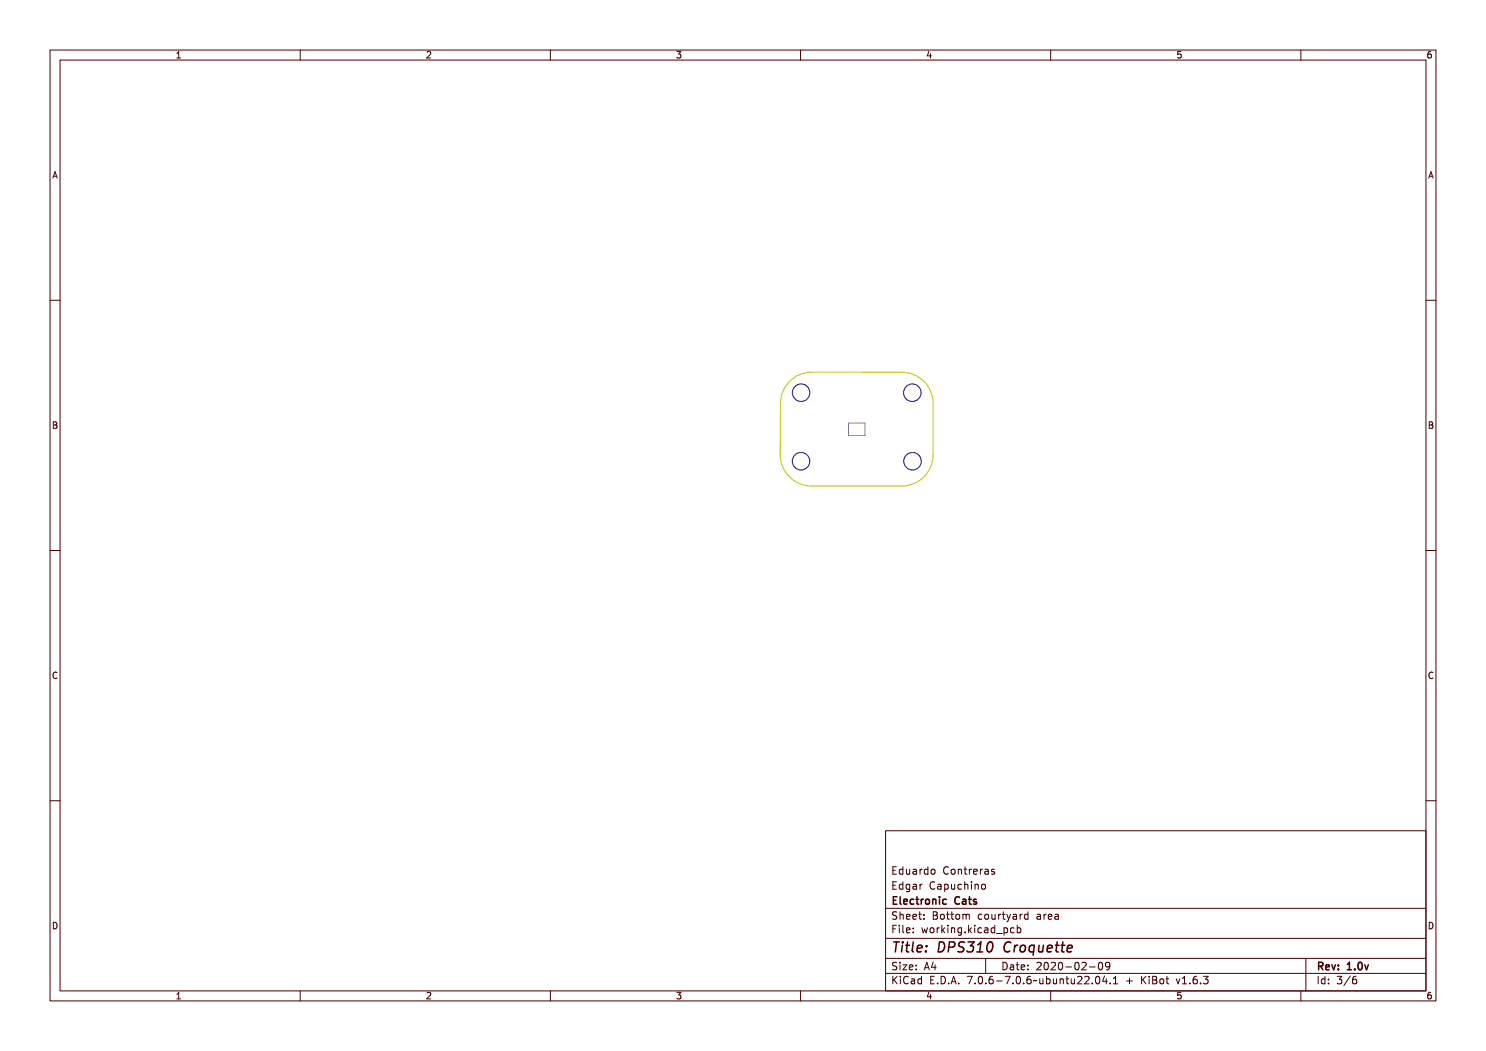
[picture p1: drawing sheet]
<svg xmlns="http://www.w3.org/2000/svg" width="297mm" height="210mm" viewBox="0 0 297 210" stroke-linecap="round" stroke-linejoin="round" font-family="sans-serif">
<path d="M169.6 84.5h3.3v2.5h-3.3z" fill="none" stroke="#848484" stroke-width=".2"/>
<path d="M157.8 76.2a6.2 6.2 0 0 1 4.4-1.8h18.1a6.3 6.3 0 0 1 6.2 6.2v10.3a6.3 6.3 0 0 1-6.3 6.2h-18a6.2 6.2 0 0 1-6.3-6.2l.1-10.3a6.2 6.2 0 0 1 1.8-4.4z" fill="none" stroke="#c2c200" stroke-width=".2"/>
<g fill="none" stroke="#000084" stroke-width=".2">
<circle cx="160.1" cy="78.5" r="1.75"/>
<circle cx="182.3" cy="78.5" r="1.75"/>
<circle cx="160.1" cy="92.2" r="1.75"/>
<circle cx="182.4" cy="92.2" r="1.75"/>
</g>
<g fill="none" stroke="#480000" stroke-width=".2">
<path d="M10 10h277v190h-277zM12 12h273v186h-273zM60 10v2M110 10v2M160 10v2M210 10v2M260 10v2M10 60h2M285 60h2M10 110h2M285 110h2M10 160h2"/>
<path d="M285 160h2M177 166h108v32h-108zM178.2 173.3h.9v.2h-.7v.4h.6v.2h-.6v.5h.7v.1h-.9zM178.2 176.3h.9v.2h-.7v.4h.6v.2h-.6v.5h.7v.1h-.9zM179.4 173.8l.3-.2 .3 .2v-.6h.2v1.5h-.2v-.1a.42 .42 0 0 1-.5 .1 .42 .42 0 0 1-.2-.5zM179.4 176.8l.3-.2 .3 .2v-.6h.2v1.5h-.2v-.1a.42 .42 0 0 1-.5 .1 .42 .42 0 0 1-.2-.5zM179.6 173.9l.1-.1a.4 .4 0 0 1 .3 .4 .4 .4 0 0 1-.3 .4l-.2-.2zM179.6 176.9l.1-.1a.4 .4 0 0 1 .3 .4 .4 .4 0 0 1-.3 .4l-.2-.2zM180.6 173.7h.2v.8l.2 .1 .2-.2v-.7h.2v1h-.2v-.1a.35 .35 0 0 1-.4 .2 .35 .35 0 0 1-.2-.5zM180.6 176.8l.3-.2 .3 .2v-.1h.2v1a.53 .53 0 0 1-.8 .4v-.2a.36 .36 0 0 0 .5 .1 .36 .36 0 0 0 .1-.4l-.1 .1a.53 .53 0 0 1-.6-.3 .53 .53 0 0 1 .1-.6zM180.8 176.9l.1-.1a.39 .39 0 0 1 .3 .4 .39 .39 0 0 1-.3 .4l-.2-.2zM181.8 173.7l.3-.1a.43 .43 0 0 1 .5 .5v.6h-.1v-.1a.38 .38 0 0 1-.5 .2 .38 .38 0 0 1-.2-.5 .38 .38 0 0 1 .4-.2h.3a.35 .35 0 0 0-.3-.4 .35 .35 0 0 0-.4 .2z"/>
<path d="M181.8 176.7l.3-.1a.43 .43 0 0 1 .5 .5v.6h-.1v-.1a.38 .38 0 0 1-.5 .2 .38 .38 0 0 1-.2-.5 .38 .38 0 0 1 .4-.2h.3a.35 .35 0 0 0-.3-.4 .35 .35 0 0 0-.4 .2zM182 174.3l.5-.1a.31 .31 0 0 1-.2 .4 .31 .31 0 0 1-.4-.1zM182 177.3l.5-.1a.31 .31 0 0 1-.2 .4 .31 .31 0 0 1-.4-.1zM183.2 173.7h.1v.2l.1-.1a.29 .29 0 0 1 .3-.2 .29 .29 0 0 1 .2 .3 .37 .37 0 0 0-.4-.1 .37 .37 0 0 0-.2 .4v.5h-.1zM183.2 176.7h.1v.2l.1-.1a.29 .29 0 0 1 .3-.2 .29 .29 0 0 1 .2 .3 .37 .37 0 0 0-.4-.1 .37 .37 0 0 0-.2 .4v.5h-.1zM184.2 173.8l.4-.2 .3 .2v-.6h.1v1.5h-.1v-.1a.42 .42 0 0 1-.6 .1 .42 .42 0 0 1-.2-.5zM184.4 173.9l.1-.1a.4 .4 0 0 1 .4 .4 .4 .4 0 0 1-.4 .4l-.2-.2zM185.5 176.5a.4 .4 0 0 1 .4-.3 .4 .4 0 0 1 .4 .3 .56 .56 0 0 0-.8 .4 .56 .56 0 0 0 .5 .7l.3-.1a.43 .43 0 0 1-.5 .3 .43 .43 0 0 1-.4-.4v-.6zM185.6 173.9l.1-.1a.39 .39 0 0 1 .4 .4 .39 .39 0 0 1-.4 .4l-.1-.2zM186.6 176.7l.3-.1a.43 .43 0 0 1 .6 .5v.6h-.2v-.1a.38 .38 0 0 1-.5 .2 .38 .38 0 0 1-.2-.5 .38 .38 0 0 1 .4-.2h.3a.35 .35 0 0 0-.3-.4 .35 .35 0 0 0-.4 .2zM186.8 177.3l.5-.1a.31 .31 0 0 1-.2 .4 .31 .31 0 0 1-.4-.1zM187.8 176.7h.2v.1a.53 .53 0 0 1 .8 .3 .53 .53 0 0 1-.6 .7l-.2-.2v.6h-.2z"/>
<path d="M187.9 173.5a.4 .4 0 0 1 .4-.3 .4 .4 0 0 1 .4 .3 .56 .56 0 0 0-.8 .4 .56 .56 0 0 0 .5 .7l.3-.1a.43 .43 0 0 1-.5 .3 .43 .43 0 0 1-.4-.4v-.6zM188.1 176.9v-.1a.4 .4 0 0 1 .4 .4 .4 .4 0 0 1-.4 .4l-.1-.2zM189 176.7h.2v.8l.2 .1 .3-.2v-.7h.2v1h-.2v-.1a.35 .35 0 0 1-.5 .2 .35 .35 0 0 1-.2-.5zM189.2 173.9l.1-.1a.39 .39 0 0 1 .4 .4 .39 .39 0 0 1-.4 .4l-.1-.2zM190.2 173.7h.2v.1a.35 .35 0 0 1 .4-.1 .35 .35 0 0 1 .3 .4v.6h-.2l-.1-.8h-.3l-.1 .8h-.2zM190.4 176.8a.39 .39 0 0 1 .4-.2 .39 .39 0 0 1 .3 .3 .4 .4 0 0 0-.6 0 .4 .4 0 0 0 0 .6 .4 .4 0 0 0 .6 0 .45 .45 0 0 1-.6 .3 .45 .45 0 0 1-.3-.6zM191.4 176.2h.2v.6a.35 .35 0 0 1 .4-.1 .35 .35 0 0 1 .3 .4v.6h-.2l-.1-.8h-.3l-.1 .8h-.2zM191.7 173.3h.1v.4h.4v.1h-.4v.7l.4 .1v.1h-.4l-.1-.1v-.8h-.3v-.1h.3zM192.7 176.7h.4v.9h.4v.1h-.9v-.1h.4v-.8h-.3zM192.8 173.7h.2v.2v-.1a.29 .29 0 0 1 .3-.2 .29 .29 0 0 1 .3 .3 .37 .37 0 0 0-.4-.1 .37 .37 0 0 0-.2 .4v.5h-.2zM193 176.2h.1v.3h-.1zM193.8 176.7h.2v.1a.35 .35 0 0 1 .5-.1 .35 .35 0 0 1 .2 .4v.6h-.2l-.1-.8h-.3l-.1 .8h-.2z"/>
<path d="M193.9 173.8l.2-.1a.49 .49 0 0 1 .5 0 .49 .49 0 0 1 .1 .5h-.8a.42 .42 0 0 0 .3 .4 .42 .42 0 0 0 .5-.1 .47 .47 0 0 1-.4 .3 .47 .47 0 0 1-.5-.3zM194.1 173.9l.3-.1 .1 .3h-.5zM195.2 173.7h.2v.2v-.1a.29 .29 0 0 1 .3-.2 .29 .29 0 0 1 .3 .3 .37 .37 0 0 0-.4-.1 .37 .37 0 0 0-.2 .4v.5h-.2zM195.2 176.9l.1-.1a.39 .39 0 0 1 .4 .4 .39 .39 0 0 1-.4 .4l-.1-.2zM196.3 173.7l.2-.1a.43 .43 0 0 1 .6 .5v.6h-.2v-.1a.38 .38 0 0 1-.5 .2 .38 .38 0 0 1-.2-.5 .38 .38 0 0 1 .5-.2h.2a.35 .35 0 0 0-.3-.4 .35 .35 0 0 0-.3 .2zM196.4 174.3l.5-.1a.31 .31 0 0 1-.1 .4 .31 .31 0 0 1-.4-.1zM196.5 176.7l.3 .1 .2 .2-.1 .5-.4 .2M197.6 173.7l.4-.1 .2 .1-.1 .1a.25 .25 0 0 0-.3 0 .25 .25 0 0 0-.1 .2 .38 .38 0 0 1 .5 .3 .38 .38 0 0 1-.4 .5l-.3-.1v-.2a.31 .31 0 0 0 .3 .1 .31 .31 0 0 0 .2-.3 .42 .42 0 0 1-.4-.1 .42 .42 0 0 1 0-.5zM60 198v2M110 198v2M160 198v2M177 181.5h108"/>
<path d="M177 187.5h108M177 191.5h108M177 194.5h108M178.1 195.2h.2v.6l.6-.6h.3l-.6 .6 .6 .8h-.2l-.5-.7-.2 .2v.5h-.2zM178.2 185h.9v.2h-.7v.4h.6v.2h-.6v.7h-.2zM178.3 182.4l.5-.1h.2v.2a.31 .31 0 0 0-.5-.1 .31 .31 0 0 0 0 .5 .5 .5 0 0 1 .6 .6 .5 .5 0 0 1-.8 .2l-.1-.2a.34 .34 0 0 0 .4 .1 .34 .34 0 0 0 .1-.5 .47 .47 0 0 1-.5-.2 .47 .47 0 0 1 .1-.5zM178.3 192.5l.5-.1h.2v.2a.31 .31 0 0 0-.5-.1 .31 .31 0 0 0 0 .5 .5 .5 0 0 1 .6 .6 .5 .5 0 0 1-.8 .2l-.1-.2a.34 .34 0 0 0 .4 .1 .34 .34 0 0 0 .1-.5 .47 .47 0 0 1-.5-.2 .47 .47 0 0 1 .1-.5zM179.4 182.2h.2v.6a.35 .35 0 0 1 .4-.1 .35 .35 0 0 1 .2 .4v.6h-.2v-.8h-.4v.8h-.2zM179.5 185.4h.4v.9h.4v.2h-.9v-.2h.3v-.8h-.2zM179.5 192.8h.4v.9h.4v.1h-.9v-.1h.3v-.8h-.2zM179.5 195.6h.4v.9h.4v.1h-.9v-.1h.3v-.8h-.2zM179.7 184.9h.2v.3h-.2z"/>
<path d="M179.7 192.3h.2v.3h-.2zM179.7 195.1h.2v.3h-.2zM180.6 184.9h.4v1.3l.4 .1v.2l-.5-.2v-1.2h-.3zM180.6 192.8h.8l-.6 .9h.6v.1h-.8l.6-.9h-.6zM180.7 182.8l.1-.1a.49 .49 0 0 1 .5 0 .49 .49 0 0 1 .2 .5h-.8a.42 .42 0 0 0 .3 .4 .42 .42 0 0 0 .4-.1 .47 .47 0 0 1-.4 .3 .47 .47 0 0 1-.4-.3zM180.7 195.4a.4 .4 0 0 1 .4-.3 .4 .4 0 0 1 .4 .3 .56 .56 0 0 0-.8 .4 .56 .56 0 0 0 .5 .7l.3-.1a.43 .43 0 0 1-.5 .3 .43 .43 0 0 1-.4-.4v-.6zM180.8 182.9l.4-.1 .1 .3h-.6zM181.8 195.6l.3-.1a.43 .43 0 0 1 .5 .5v.6h-.1v-.1a.38 .38 0 0 1-.5 .2 .38 .38 0 0 1-.2-.5 .38 .38 0 0 1 .4-.2h.3a.35 .35 0 0 0-.3-.4 .35 .35 0 0 0-.4 .2zM181.9 182.8l.1-.1a.49 .49 0 0 1 .5 0 .49 .49 0 0 1 .2 .5h-.8a.42 .42 0 0 0 .3 .4 .42 .42 0 0 0 .5-.1 .47 .47 0 0 1-.5 .3 .47 .47 0 0 1-.4-.3zM181.9 185.5l.1-.1a.49 .49 0 0 1 .5 0 .49 .49 0 0 1 .2 .5h-.8a.42 .42 0 0 0 .3 .4 .42 .42 0 0 0 .5-.1 .47 .47 0 0 1-.5 .3 .47 .47 0 0 1-.4-.3zM181.9 192.9l.1-.1a.49 .49 0 0 1 .5 0 .49 .49 0 0 1 .2 .5h-.8a.42 .42 0 0 0 .3 .4 .42 .42 0 0 0 .5-.1 .47 .47 0 0 1-.5 .3 .47 .47 0 0 1-.4-.3zM182 196.2l.5-.1a.31 .31 0 0 1-.2 .4 .31 .31 0 0 1-.4-.1z"/>
<path d="M182 182.9l.4-.1 .1 .3h-.6zM182 185.6l.4-.1 .1 .3h-.6zM182 193l.4-.1 .1 .3h-.6zM183 195.7l.4-.2 .2 .2v-.6h.2v1.5h-.2v-.1a.42 .42 0 0 1-.5 .1 .42 .42 0 0 1-.2-.5zM183.2 195.8l.1-.1a.4 .4 0 0 1 .3 .4 .4 .4 0 0 1-.3 .4l-.2-.2zM183.2 182.3h.2v.4h.4v.1h-.4v.7l.4 .1v.1h-.4l-.1-.1-.1-.8h-.3v-.1h.3zM183.3 185.4h.2v.3h-.2zM183.3 186.2h.2v.3h-.2zM183.3 192.8h.2v.3h-.2zM183.3 193.6h.2v.2h-.2zM184.5 182.7h.2v.3h-.2zM184.5 183.5h.2v.2h-.2z"/>
<path d="M185.2 185.4h.2l.2 .8 .1-.5h.2l.2 .5 .1-.8h.2l-.2 1.1h-.2l-.2-.7-.2 .7h-.1zM185.4 195.2h.9v.2h-.7v.4h.6v.2h-.6v.5h.7v.1h-.9zM185.7 192.4h.2l.5 1.4h-.2l-.1-.3h-.5l-.1 .3h-.2zM185.8 192.6l.2 .7h-.4zM186.6 182.3h.4a.35 .35 0 0 1 .5 .2 .35 .35 0 0 1-.3 .5 .41 .41 0 0 1 .3 .5 .41 .41 0 0 1-.5 .2h-.4zM186.8 183.1h.2a.27 .27 0 0 1 .3 .2 .27 .27 0 0 1-.3 .3h-.2zM186.8 182.5h.2a.23 .23 0 0 1 .3 .2 .23 .23 0 0 1-.3 .2h-.2zM186.8 185.6l.1-.1a.39 .39 0 0 1 .4 .4 .39 .39 0 0 1-.4 .4l-.1-.2zM186.9 196.4h.2v.2h-.2zM187.1 192.4h.2v.9h.2v.2h-.2v.3h-.2v-.3h-.6zM187.1 192.6v.7h-.4zM187.8 195.2a.76 .76 0 0 1 .9 .7 .76 .76 0 0 1-.9 .7z"/>
<path d="M188 195.4a.57 .57 0 0 1 .5 .5 .57 .57 0 0 1-.5 .6zM188 185.4h.2v.2v-.1a.29 .29 0 0 1 .3-.2 .29 .29 0 0 1 .3 .3 .37 .37 0 0 0-.5-.1 .37 .37 0 0 0-.1 .4v.6h-.2zM188 182.9l.1-.1a.39 .39 0 0 1 .4 .4 .39 .39 0 0 1-.4 .4l-.1-.2zM189.1 184.9h.1v.9l.5-.4h.2l-.4 .4 .5 .7h-.2l-.4-.6-.2 .1v.5h-.1zM189.2 182.3h.2v.4h.4v.1h-.4v.7l.4 .1v.1h-.4l-.1-.1-.1-.8h-.2v-.1h.2zM189.3 196.4h.3v.2h-.3zM190.3 185.4h.4v.9h.4v.2h-.9v-.2h.4v-.8h-.3zM190.5 182.3h.1v.4h.4v.1h-.4v.7l.4 .1v.1h-.4l-.1-.1v-.8h-.3v-.1h.3zM190.5 195.2h.3l.4 1.4h-.2l-.1-.3h-.5l-.1 .3h-.2zM190.6 184.9h.1v.3h-.1zM190.6 195.4l.2 .7h-.4zM191.4 185.4h.2v.1a.35 .35 0 0 1 .4-.1 .35 .35 0 0 1 .3 .4v.7h-.2l-.1-.9h-.3l-.1 .9h-.2z"/>
<path d="M191.6 182.9l.1-.1a.39 .39 0 0 1 .4 .4 .39 .39 0 0 1-.4 .4l-.1-.2zM191.7 196.4h.3v.2h-.3zM192.5 182.7l.6 .1 .3-.1 .1 1h-.1l-.1-.9-.2 .1v.8h-.1l-.2-.9-.1 .9h-.2zM192.7 185.5l.3-.2 .3 .2v-.1h.2v1a.53 .53 0 0 1-.8 .4v-.2a.36 .36 0 0 0 .4 .1 .36 .36 0 0 0 .2-.4l-.1 .1a.53 .53 0 0 1-.7-.3 .53 .53 0 0 1 .2-.6zM192.8 185.6l.1-.1a.39 .39 0 0 1 .4 .4 .39 .39 0 0 1-.4 .4l-.1-.2zM193.8 195.2h.9l-.5 1.4h-.2l.5-1.2h-.7zM194.1 186.2h.3v.3h-.3zM195.1 184.9h.2v.9l.4-.4h.3l-.5 .4 .5 .7h-.2l-.4-.6-.1 .1v.5h-.2zM195.2 182.8a.39 .39 0 0 1 .4-.2 .39 .39 0 0 1 .3 .3 .4 .4 0 0 0-.6 0 .4 .4 0 0 0 0 .6 .4 .4 0 0 0 .6 0 .45 .45 0 0 1-.6 .3 .45 .45 0 0 1-.3-.6zM195.3 196.4h.3v.2h-.3zM196.3 185.4h.5v.9h.3v.2h-.9v-.2h.4v-.8h-.3zM196.3 195.4a.57 .57 0 0 1 .7 0 .57 .57 0 0 1 .1 .8 .5 .5 0 0 1-.6 .5 .5 .5 0 0 1-.3-.8z"/>
<path d="M196.4 182.9l.1-.1a.39 .39 0 0 1 .4 .4 .39 .39 0 0 1-.4 .4l-.1-.2zM196.5 195.4a.61 .61 0 0 1 .4 1l-.1 .1a.61 .61 0 0 1-.4-1zM196.6 184.9h.2v.3h-.2zM197 191.5v3M197.4 182.7h.2v.8l.2 .1 .3-.2v-.7h.2v1h-.2v-.1a.35 .35 0 0 1-.4 .2 .35 .35 0 0 1-.3-.5zM197.6 185.5a.39 .39 0 0 1 .4-.2 .39 .39 0 0 1 .3 .3 .4 .4 0 0 0-.6 0 .4 .4 0 0 0 0 .6 .4 .4 0 0 0 .6 0 .45 .45 0 0 1-.6 .3 .45 .45 0 0 1-.3-.6zM197.7 196.4h.3v.2h-.3zM198.7 185.4l.2-.1a.43 .43 0 0 1 .6 .5v.7h-.2v-.2a.38 .38 0 0 1-.5 .2 .38 .38 0 0 1-.2-.5 .38 .38 0 0 1 .5-.2h.2a.35 .35 0 0 0-.3-.4 .35 .35 0 0 0-.3 .2zM198.7 195.4a.38 .38 0 0 1 .4-.3 .38 .38 0 0 1 .3 .3 .43 .43 0 0 0-.5 0 .43 .43 0 0 0-.1 .5 .46 .46 0 0 1 .7 .1 .46 .46 0 0 1-.2 .6 .46 .46 0 0 1-.7-.2zM198.8 182.7h.2v.2v-.1a.29 .29 0 0 1 .4-.2 .29 .29 0 0 1 .2 .3 .37 .37 0 0 0-.4-.1 .37 .37 0 0 0-.2 .4v.5h-.2zM198.8 186l.5-.1a.31 .31 0 0 1-.1 .4 .31 .31 0 0 1-.4-.1zM199.9 185.5l.3-.2 .3 .2v-.6h.2v1.6h-.2v-.2a.42 .42 0 0 1-.5 .1 .42 .42 0 0 1-.2-.5z"/>
<path d="M200 196h.5v.2h-.5zM200 185.6l.1-.1a.39 .39 0 0 1 .4 .4 .39 .39 0 0 1-.4 .4l-.1-.2zM200.1 182.3h.2v.4h.4v.1h-.4v.7l.4 .1v.1h-.4l-.2-.1v-.8h-.3v-.1h.3zM200.1 192.4a.76 .76 0 0 1 1 .7 .76 .76 0 0 1-1 .7zM200.3 192.6a.57 .57 0 0 1 .6 .5 .57 .57 0 0 1-.6 .6zM200.9 186.8l1.2 .1zM201 182.7h.2l.3 .8 .3-.8h.2l-.3 .7a.68 .68 0 0 1-.7 .8l.4-.5zM201 195.2h.9l-.5 1.4h-.2l.5-1.2h-.7zM201.4 192.8l.3-.1a.43 .43 0 0 1 .5 .5v.6h-.1v-.1a.38 .38 0 0 1-.5 .2 .38 .38 0 0 1-.2-.5 .38 .38 0 0 1 .4-.2h.3a.35 .35 0 0 0-.3-.4 .35 .35 0 0 0-.4 .2zM201.6 193.4l.5-.1a.31 .31 0 0 1-.2 .4 .31 .31 0 0 1-.4-.1zM202.2 185.4h.2v.1a.53 .53 0 0 1 .8 .3 .53 .53 0 0 1-.6 .7l-.2-.2v.6h-.2zM202.3 182.7l.3-.1a.43 .43 0 0 1 .5 .5v.6h-.2v-.1a.38 .38 0 0 1-.5 .2 .38 .38 0 0 1-.2-.5 .38 .38 0 0 1 .5-.2h.2a.35 .35 0 0 0-.2-.4 .35 .35 0 0 0-.4 .2z"/>
<path d="M202.4 183.3l.5-.1a.31 .31 0 0 1-.1 .4 .31 .31 0 0 1-.4-.1zM202.5 185.6l.1-.1a.4 .4 0 0 1 .4 .4 .4 .4 0 0 1-.4 .4l-.2-.2zM202.5 196.4h.3v.2h-.3zM202.8 192.4h.2v.4h.4v.1h-.4v.7l.4 .1v.1h-.4l-.2-.1v-.8h-.3v-.1h.3zM203.5 195.4a.57 .57 0 0 1 .8 0 .57 .57 0 0 1 0 .8 .5 .5 0 0 1-.6 .5 .5 .5 0 0 1-.3-.8zM203.6 185.5a.39 .39 0 0 1 .4-.2 .39 .39 0 0 1 .3 .3 .4 .4 0 0 0-.5 0 .4 .4 0 0 0 0 .6 .4 .4 0 0 0 .5 0 .45 .45 0 0 1-.6 .3 .45 .45 0 0 1-.2-.6zM203.6 182.7h.2v.2l.1-.1a.29 .29 0 0 1 .3-.2 .29 .29 0 0 1 .2 .3 .37 .37 0 0 0-.4-.1 .37 .37 0 0 0-.2 .4v.5h-.2zM203.7 195.4a.61 .61 0 0 1 .4 1l-.1 .1a.61 .61 0 0 1-.3-1zM203.9 192.9l.1-.1a.49 .49 0 0 1 .5 0 .49 .49 0 0 1 .2 .5h-.8a.42 .42 0 0 0 .3 .4 .42 .42 0 0 0 .5-.1 .47 .47 0 0 1-.5 .3 .47 .47 0 0 1-.4-.3zM204 193l.4-.1 .1 .3h-.6zM204.7 184.9h.1v.6a.53 .53 0 0 1 .8 .3 .53 .53 0 0 1-.6 .7l-.2-.2v.2h-.1zM204.7 182.8l.3-.2 .3 .2v-.6h.2v1.5h-.2v-.1a.42 .42 0 0 1-.5 .1 .42 .42 0 0 1-.2-.5z"/>
<path d="M204.8 182.9l.1-.1a.4 .4 0 0 1 .4 .4 .4 .4 0 0 1-.4 .4l-.1-.2zM204.9 185.6l.1-.1a.39 .39 0 0 1 .4 .4 .39 .39 0 0 1-.4 .4l-.1-.2zM204.9 196.4h.3v.2h-.3zM205.3 192.8h.2v.3h-.2zM205.3 193.6h.2v.2h-.2zM205.9 195.4a.38 .38 0 0 1 .4-.3 .38 .38 0 0 1 .3 .3 .43 .43 0 0 0-.5 0 .43 .43 0 0 0-.1 .5 .46 .46 0 0 1 .7 .1 .46 .46 0 0 1-.2 .6 .46 .46 0 0 1-.6-.2zM207 196l1-.1a.49 .49 0 0 1-.8 .1l-.2 .2zM207.1 182.7l.3-.1a.43 .43 0 0 1 .5 .5v.6h-.2v-.1a.38 .38 0 0 1-.5 .2 .38 .38 0 0 1-.2-.5 .38 .38 0 0 1 .5-.2h.2a.35 .35 0 0 0-.2-.4 .35 .35 0 0 0-.4 .2zM207.3 183.3l.4-.1a.31 .31 0 0 1-.1 .4 .31 .31 0 0 1-.4-.1zM207.4 192.5a.53 .53 0 0 1 .8 .1 .53 .53 0 0 1-.3 .7l-.3 .4h.7v.1h-.9l.3-.5a.4 .4 0 0 0 .3-.4 .4 .4 0 0 0-.3-.4l-.3 .2zM208.3 195.6h.1l.1 .8 .2 .1 .2-.2v-.7h.2v1h-.2v-.1a.35 .35 0 0 1-.4 .2 .35 .35 0 0 1-.2-.5zM208.4 182.7h.2v.2l.1-.1a.29 .29 0 0 1 .3-.2 .29 .29 0 0 1 .2 .3 .37 .37 0 0 0-.4-.1 .37 .37 0 0 0-.2 .4v.5h-.2z"/>
<path d="M208.7 192.6a.57 .57 0 0 1 .7 0 .57 .57 0 0 1 .1 .8 .5 .5 0 0 1-.6 .5 .5 .5 0 0 1-.3-.8zM208.9 192.6a.61 .61 0 0 1 .3 1l-.1 .1a.61 .61 0 0 1-.3-1zM209.5 195.1h.2v.6a.53 .53 0 0 1 .7 .3 .53 .53 0 0 1-.6 .7l-.1-.2v.1h-.2zM209.5 182.8l.2-.1a.49 .49 0 0 1 .5 0 .49 .49 0 0 1 .2 .5h-.8a.42 .42 0 0 0 .3 .4 .42 .42 0 0 0 .4-.1 .47 .47 0 0 1-.4 .3 .47 .47 0 0 1-.4-.3zM209.7 182.9l.3-.1 .2 .3h-.6zM209.7 195.8l.1-.1a.4 .4 0 0 1 .4 .4 .4 .4 0 0 1-.4 .4l-.1-.2zM209.8 192.5a.53 .53 0 0 1 .8 .1 .53 .53 0 0 1-.3 .7l-.3 .4h.7v.1h-.9l.3-.5a.4 .4 0 0 0 .3-.4 .4 .4 0 0 0-.3-.4l-.3 .2zM210 198v2M210.7 195.6h.2v.8l.2 .1 .2-.2v-.7h.2v1h-.2v-.1a.35 .35 0 0 1-.4 .2 .35 .35 0 0 1-.2-.5zM210.7 182.7l.3-.1a.43 .43 0 0 1 .5 .5v.6h-.2v-.1a.38 .38 0 0 1-.4 .2 .38 .38 0 0 1-.3-.5 .38 .38 0 0 1 .5-.2h.2a.35 .35 0 0 0-.2-.4 .35 .35 0 0 0-.4 .2zM210.9 183.3l.4-.1a.31 .31 0 0 1-.1 .4 .31 .31 0 0 1-.4-.1zM211.1 192.6a.57 .57 0 0 1 .7 0 .57 .57 0 0 1 .1 .8 .5 .5 0 0 1-.6 .5 .5 .5 0 0 1-.3-.8z"/>
<path d="M211.3 192.6a.61 .61 0 0 1 .3 1l-.1 .1a.61 .61 0 0 1-.3-1zM211.9 195.6h.2v.1a.35 .35 0 0 1 .4-.1 .35 .35 0 0 1 .2 .4v.6h-.2v-.8h-.4v.8h-.2zM212.4 193.2h.5v.2h-.5zM213.3 195.2h.2v.4h.4v.1h-.4v.7l.4 .1v.1h-.4l-.2-.1v-.8h-.3v-.1h.3zM213.5 192.6a.57 .57 0 0 1 .7 0 .57 .57 0 0 1 .1 .8 .5 .5 0 0 1-.6 .5 .5 .5 0 0 1-.3-.8zM213.7 192.6a.61 .61 0 0 1 .3 1v.1a.61 .61 0 0 1-.4-1zM214.3 195.6h.2v.8l.2 .1 .2-.2v-.7h.2v1h-.2v-.1a.35 .35 0 0 1-.4 .2 .35 .35 0 0 1-.2-.5zM214.6 192.5a.53 .53 0 0 1 .8 .1 .53 .53 0 0 1-.3 .7l-.3 .4h.7v.1h-.9l.3-.5a.4 .4 0 0 0 .4-.4 .4 .4 0 0 0-.4-.4l-.3 .2zM215.5 195.3a.53 .53 0 0 1 .8 .1 .53 .53 0 0 1-.3 .7l-.3 .4h.6v.1h-.9l.4-.5a.4 .4 0 0 0 .3-.4 .4 .4 0 0 0-.3-.4l-.3 .2zM216 193.2h.5v.2h-.5zM216.7 195.3a.53 .53 0 0 1 .8 .1 .53 .53 0 0 1-.3 .7l-.3 .4h.6v.1h-.9l.4-.5a.4 .4 0 0 0 .3-.4 .4 .4 0 0 0-.3-.4l-.3 .2zM217.1 192.6a.57 .57 0 0 1 .7 0 .57 .57 0 0 1 .1 .8 .5 .5 0 0 1-.6 .5 .5 .5 0 0 1-.3-.8z"/>
<path d="M217.3 192.6a.61 .61 0 0 1 .3 1v.1a.61 .61 0 0 1-.4-1zM218.2 196.4h.2v.2h-.2zM218.3 192.5a.53 .53 0 0 1 .7 0 .53 .53 0 0 1 .1 .6 .6 .6 0 0 1-.2 .6 .6 .6 0 0 1-.6 .1v-.2a.43 .43 0 0 0 .5 0 .43 .43 0 0 0 .1-.4 .47 .47 0 0 1-.7 0 .47 .47 0 0 1 .1-.7zM219.2 195.4a.57 .57 0 0 1 .7 0 .57 .57 0 0 1 .1 .8 .5 .5 0 0 1-.7 .5 .5 .5 0 0 1-.3-.8zM219.4 195.4a.61 .61 0 0 1 .3 1l-.1 .1a.61 .61 0 0 1-.3-1zM219.7 192.4l.2-.1a.8 .8 0 0 1 .5 .7 .8 .8 0 0 1-.5 .8l-.2-.1M220.8 195.2h.2v.9h.2v.2h-.2v.3h-.2v-.3h-.6zM220.8 195.4v.7h-.4zM221.8 196.4h.2v.2h-.2zM221.8 192.9l-.3 .3h-.3l-.2-.3 .1-.5 .4-.1 .2 .1a.99 .99 0 0 1-.3 1.4h-.3M222.8 195.3l.5-.1v1.3h.3v.1h-.8v-.1h.3v-1.1h-.3zM225.4 195.5h.2v.4h.4v.2h-.4v.4h-.2v-.4h-.4v-.2h.4z"/>
<path d="M227.5 195.2h.2v.6l.6-.6h.2l-.6 .6 .6 .8h-.2l-.5-.7-.1 .2v.5h-.2zM228.8 195.6h.4v.9h.4v.1h-.9v-.1h.4v-.8h-.3zM229.1 195.1h.1v.3h-.1zM229.9 195.2h.4a.35 .35 0 0 1 .5 .2 .35 .35 0 0 1-.3 .5 .41 .41 0 0 1 .3 .5 .41 .41 0 0 1-.5 .2h-.4zM230.1 196h.2a.27 .27 0 0 1 .3 .2 .27 .27 0 0 1-.3 .3h-.2zM230.1 195.4h.2a.23 .23 0 0 1 .3 .2 .23 .23 0 0 1-.3 .2h-.2zM231.3 195.8l.1-.1a.39 .39 0 0 1 .4 .4 .39 .39 0 0 1-.4 .4l-.1-.2zM232.6 195.2h.1v.4h.4v.1h-.4l.1 .7 .3 .1v.1h-.3l-.2-.1v-.8h-.3v-.1h.3zM234.6 195.6h.2l.3 .9 .4-.9h.2l-.4 1h-.3zM236 195.3l.5-.1v1.3h.3v.1h-.8v-.1h.3v-1.1h-.3zM237.4 196.4h.3v.2h-.3zM238.4 195.4a.38 .38 0 0 1 .4-.3 .38 .38 0 0 1 .3 .3 .43 .43 0 0 0-.5 0 .43 .43 0 0 0-.1 .5 .46 .46 0 0 1 .7 .1 .46 .46 0 0 1-.2 .6 .46 .46 0 0 1-.7-.2z"/>
<path d="M239.8 196.4h.3v.2h-.3zM240.7 195.2a.46 .46 0 0 1 .6 0 .46 .46 0 0 1 .1 .6l-.1 .1a.47 .47 0 0 1 .2 .7 .47 .47 0 0 1-.7 0l-.1-.2a.35 .35 0 0 0 .5 .1 .35 .35 0 0 0 0-.5l-.3-.1v-.1a.29 .29 0 0 0 .4-.1 .29 .29 0 0 0-.1-.4 .29 .29 0 0 0-.4 .1h-.1zM260 198v2M261 191.5v6.5M263.2 195.2h.8v.2h-.3v1.1h.3v.1h-.8v-.1h.3v-1.1h-.3zM264.4 195.7l.3-.2 .3 .2v-.6h.2v1.5h-.2v-.1a.42 .42 0 0 1-.5 .1 .42 .42 0 0 1-.2-.5zM264.6 195.8l.1-.1a.4 .4 0 0 1 .3 .4 .4 .4 0 0 1-.3 .4l-.2-.2zM265.9 195.6h.2v.3h-.2zM265.9 196.4h.2v.2h-.2zM268 195.2a.46 .46 0 0 1 .6 0 .46 .46 0 0 1 .1 .6l-.1 .1a.47 .47 0 0 1 .2 .7 .47 .47 0 0 1-.8 0l-.1-.2a.35 .35 0 0 0 .6 .1 .35 .35 0 0 0 0-.5l-.3-.1v-.1a.29 .29 0 0 0 .4-.1 .29 .29 0 0 0-.1-.4 .29 .29 0 0 0-.4 .1h-.1zM269.9 195.2h.2l-.8 1.6h-.2zM270.5 195.4a.38 .38 0 0 1 .4-.3 .38 .38 0 0 1 .3 .3 .43 .43 0 0 0-.5 0 .43 .43 0 0 0-.2 .5 .46 .46 0 0 1 .7 .1 .46 .46 0 0 1-.2 .6 .46 .46 0 0 1-.6-.2z"/>
<circle cx="185.8" cy="174.2" r=".53"/>
<circle cx="189.4" cy="174.2" r=".53"/>
<circle cx="195.4" cy="177.2" r=".53"/>
<circle cx="187" cy="185.9" r=".53"/>
<circle cx="188.2" cy="183.2" r=".53"/>
<circle cx="191.8" cy="183.2" r=".53"/>
<circle cx="196.6" cy="183.2" r=".53"/>
<circle cx="196.7" cy="195.9" r=".13"/>
<circle cx="199.1" cy="196.2" r=".32"/>
<circle cx="203.9" cy="195.9" r=".13"/>
<circle cx="206.3" cy="196.2" r=".32"/>
<circle cx="209" cy="193.1" r=".13"/>
<circle cx="211.4" cy="193.1" r=".13"/>
<circle cx="213.8" cy="193.1" r=".13"/>
<circle cx="217.4" cy="193.1" r=".13"/>
<circle cx="218.6" cy="192.9" r=".32"/>
<circle cx="219.5" cy="195.9" r=".13"/>
<circle cx="231.5" cy="196.1" r=".53"/>
<circle cx="238.8" cy="196.2" r=".32"/>
<circle cx="270.9" cy="196.2" r=".32"/>
</g>
<g fill="none" stroke="#480000" stroke-width=".3">
<path d="M178.2 179.3h.9v.2h-.7v.4h.6v.2h-.6v.5h.7v.1h-.9zM179.4 179.2h.4v1.3l.4 .1v.1l-.5-.1-.1-1.2h-.2zM180.7 179.8l.1-.1a.49 .49 0 0 1 .5 0 .49 .49 0 0 1 .2 .5h-.8a.42 .42 0 0 0 .3 .4 .42 .42 0 0 0 .4-.1 .47 .47 0 0 1-.4 .3 .47 .47 0 0 1-.4-.3zM180.8 179.9l.4-.1 .1 .3h-.6zM181.9 179.8a.39 .39 0 0 1 .4-.2 .39 .39 0 0 1 .3 .3 .4 .4 0 0 0-.5 0 .4 .4 0 0 0 0 .6 .4 .4 0 0 0 .5 0 .45 .45 0 0 1-.5 .3 .45 .45 0 0 1-.3-.6zM183.2 179.3h.2v.4h.4v.1h-.4v.7l.4 .1v.1h-.4l-.1-.1-.1-.8h-.3v-.1h.3zM184.4 179.7h.1v.2l.1-.1a.29 .29 0 0 1 .3-.2 .29 .29 0 0 1 .2 .3 .37 .37 0 0 0-.4-.1 .37 .37 0 0 0-.2 .4v.5h-.1zM185.6 179.9l.1-.1a.39 .39 0 0 1 .4 .4 .39 .39 0 0 1-.4 .4l-.1-.2zM186.6 179.7h.2v.1a.35 .35 0 0 1 .4-.1 .35 .35 0 0 1 .2 .4v.6h-.1l-.1-.8h-.3l-.1 .8h-.2zM187.9 179.7h.4v.9h.4v.1h-.9v-.1h.4v-.8h-.3zM188.2 179.2h.1v.3h-.1zM189.2 179.8a.39 .39 0 0 1 .3-.2 .39 .39 0 0 1 .4 .3 .4 .4 0 0 0-.6 0 .4 .4 0 0 0 0 .6 .4 .4 0 0 0 .6 0 .45 .45 0 0 1-.6 .3 .45 .45 0 0 1-.3-.6z"/>
<path d="M191.5 179.5a.4 .4 0 0 1 .4-.3 .4 .4 0 0 1 .4 .3 .56 .56 0 0 0-.8 .4 .56 .56 0 0 0 .5 .7l.3-.1a.43 .43 0 0 1-.5 .3 .43 .43 0 0 1-.4-.4v-.6zM192.6 179.7l.3-.1a.43 .43 0 0 1 .6 .5v.6h-.2v-.1a.38 .38 0 0 1-.5 .2 .38 .38 0 0 1-.2-.5 .38 .38 0 0 1 .4-.2h.3a.35 .35 0 0 0-.3-.4 .35 .35 0 0 0-.4 .2zM194.1 179.3h.1v.4h.4v.1h-.4l.1 .7 .3 .1v.1h-.3l-.2-.1v-.8h-.3v-.1h.3zM195.2 179.7l.4-.1 .2 .1-.1 .1a.25 .25 0 0 0-.3 0 .25 .25 0 0 0-.1 .2 .38 .38 0 0 1 .5 .3 .38 .38 0 0 1-.4 .5l-.3-.1v-.2a.31 .31 0 0 0 .3 .1 .31 .31 0 0 0 .2-.3 .42 .42 0 0 1-.4-.1 .42 .42 0 0 1 0-.5zM178.1 188.4h1.4v.2h-.6v1.7h-.2v-1.7h-.6zM179.9 188.8h.7v1.3h.4v.2h-1.2v-.2h.5v-1.1h-.4zM180.3 188.3h.3v.3h-.3zM181.8 188.4h.2v.4h.6v.2h-.6v1l.6 .1v.2a.55 .55 0 0 1-.8-.5v-.8h-.4v-.2h.4zM183 188.3h.6l.1 1.6 .1 .2h.4v.2a.54 .54 0 0 1-.8-.5v-1.4h-.4zM184.8 189a.65 .65 0 0 1 .8-.1 .65 .65 0 0 1 .3 .7h-1.1a.56 .56 0 0 0 .4 .5 .56 .56 0 0 0 .6-.1v.2a.81 .81 0 0 1-1.1-.1 .81 .81 0 0 1 .1-1.1zM185 189.1l.4-.1 .2 .4h-.8zM186.7 188.9h.3v.4h-.3z"/>
<path d="M186.7 189.9h.3v.4h-.3zM189.4 188.4a1.01 1.01 0 0 1 1.3 .9 1.01 1.01 0 0 1-1.3 1zM189.7 188.6a.67 .67 0 0 1 .7 .2 .67 .67 0 0 1 0 .8l-.2 .4-.5 .1zM191.1 188.4h.6a.63 .63 0 0 1 .6 .7 .63 .63 0 0 1-.9 .4v.8h-.3zM191.4 188.6h.3a.37 .37 0 0 1 .3 .3 .37 .37 0 0 1-.3 .4h-.3zM192.8 188.5l.7-.2 .3 .1v.3a.42 .42 0 0 0-.6-.2 .42 .42 0 0 0-.2 .6 .66 .66 0 0 1 .9 .8 .66 .66 0 0 1-1.1 .4l-.2-.1v-.3a.49 .49 0 0 0 .7 .3 .49 .49 0 0 0 .2-.6 .78 .78 0 0 1-.8-1zM192.8 180.3l.5-.1a.31 .31 0 0 1-.1 .4 .31 .31 0 0 1-.4-.1zM194.3 188.4a.61 .61 0 0 1 .8 0 .61 .61 0 0 1 .1 .8l-.1 .1a.6 .6 0 0 1 .3 .8 .6 .6 0 0 1-.9 .2l-.3-.1v-.2a.47 .47 0 0 0 .7 .1 .47 .47 0 0 0 0-.7h-.3v-.2h.2a.34 .34 0 0 0 .3-.5 .34 .34 0 0 0-.6-.1h-.2zM196 188.5l.7-.1v1.7h.4v.2h-1.1v-.2h.4v-1.5l-.4 .1zM197.7 188.4a.7 .7 0 0 1 .8 .1 .7 .7 0 0 1 .2 .8 .67 .67 0 0 1-.2 .9 .67 .67 0 0 1-.9-.1l-.2-1.1zM197.9 188.6a.52 .52 0 0 1 .5 .7v.3a.39 .39 0 0 1-.3 .5 .39 .39 0 0 1-.4-.5v-.7zM200.8 188.6l.7-.3 .4 .1v.3a.58 .58 0 0 0-.8-.1 .58 .58 0 0 0-.2 .7 .58 .58 0 0 0 .2 .7 .58 .58 0 0 0 .8 0v.2a.88 .88 0 0 1-1.1-.1 .88 .88 0 0 1-.1-1.1z"/>
<path d="M202.5 188.8h.3v.3a.4 .4 0 0 1 .4-.3 .4 .4 0 0 1 .4 .3 .48 .48 0 0 0-.6 0 .48 .48 0 0 0-.2 .5v.7h-.3zM204.2 189.2l.1-.2a.53 .53 0 0 1 .5 .6 .53 .53 0 0 1-.5 .5l-.2-.3zM205.6 189l.4-.2 .4 .2v-.2h.2v2.1h-.2v-.8a.56 .56 0 0 1-.7 .2 .56 .56 0 0 1-.2-.7zM205.8 189.2l.1-.1a.53 .53 0 0 1 .5 .5 .53 .53 0 0 1-.5 .5l-.2-.3zM207.1 188.8h.3v1.1l.3 .2 .3-.2v-1.1h.2v1.5h-.2v-.2a.47 .47 0 0 1-.6 .2 .47 .47 0 0 1-.3-.6zM208.8 189a.65 .65 0 0 1 .8-.1 .65 .65 0 0 1 .3 .7h-1a.56 .56 0 0 0 .4 .5 .56 .56 0 0 0 .6-.1v.2a.81 .81 0 0 1-1.1-.1 .81 .81 0 0 1 0-1.1zM209 189.1l.5-.1 .2 .4h-.8zM210.7 188.4h.2v.4h.5v.2h-.5v1l.5 .1v.2a.55 .55 0 0 1-.7-.5v-.8h-.4v-.2h.4zM212.3 188.4h.2v.4h.5v.2h-.5v1l.5 .1v.2a.55 .55 0 0 1-.7-.5v-.8h-.4v-.2h.4zM213.6 189a.65 .65 0 0 1 .8-.1 .65 .65 0 0 1 .3 .7h-1a.56 .56 0 0 0 .4 .5 .56 .56 0 0 0 .6-.1v.2a.81 .81 0 0 1-1.1-.1 .81 .81 0 0 1 0-1.1zM213.8 189.1l.5-.1 .2 .4h-.8zM263.1 192.4a.73 .73 0 0 1 .9 .2v.3l-.3 .3 .5 .6h-.2l-.3-.4-.2-.2h-.2v.6h-.2z"/>
<path d="M263.3 192.6h.2a.26 .26 0 0 1 .3 .2 .26 .26 0 0 1-.2 .3h-.3zM264.5 192.9l.1-.1a.49 .49 0 0 1 .5 0 .49 .49 0 0 1 .2 .5h-.8a.42 .42 0 0 0 .3 .4 .42 .42 0 0 0 .4-.1 .47 .47 0 0 1-.4 .3 .47 .47 0 0 1-.4-.3zM264.6 193l.3-.1 .2 .3h-.6zM265.5 192.8h.2l.3 .9 .3-.9h.2l-.4 1h-.2zM267.1 192.8h.2v.3h-.2zM267.1 193.6h.2v.2h-.2zM269.3 192.5l.5-.1v1.3h.3v.1h-.8v-.1h.3v-1.1h-.3zM270.7 193.6h.2v.2h-.2zM271.7 192.6a.57 .57 0 0 1 .7 0 .57 .57 0 0 1 .1 .8 .5 .5 0 0 1-.6 .5 .5 .5 0 0 1-.3-.8zM271.9 192.6a.61 .61 0 0 1 .3 1l-.1 .1a.61 .61 0 0 1-.3-1zM272.7 192.8h.2l.3 .9 .3-.9h.2l-.4 1h-.2z"/>
<circle cx="185.8" cy="180.2" r=".53"/>
<circle cx="198.1" cy="189.3" r=".17"/>
<circle cx="204.5" cy="189.5" r=".72"/>
<circle cx="272" cy="193.1" r=".13"/>
</g>
<text font-size="2.7" fill="#480000" x="178" y="190.3">Title: DPS310 Croquette</text>
<g font-size="2" fill="#480000">
<text x="178" y="174.7">Eduardo Contreras</text>
<text x="178" y="177.7">Edgar Capuchino</text>
<text x="178" y="180.7">Electronic Cats</text>
<text x="178" y="183.7">Sheet: Bottom courtyard area</text>
<text x="178" y="186.5">File: working.kicad_pcb</text>
<text x="178" y="193.9">Size: A4</text>
<text x="178" y="196.6">KiCad E.D.A. 7.0.6-7.0.6~ubuntu22.04.1 + KiBot v1.6.3</text>
<text x="200" y="193.9">Date: 2020-02-09</text>
<text x="263" y="196.6">Id: 3/6</text>
<text x="263" y="193.9">Rev: 1.0v</text>
</g>
<g font-size="1.7" fill="#480000">
<text x="35" y="11.7">1</text>
<text x="85" y="11.7">2</text>
<text x="135" y="11.7">3</text>
<text x="185" y="11.7">4</text>
<text x="235" y="11.7">5</text>
<text x="285" y="11.7">6</text>
<text x="10.5" y="35.7">A</text>
<text x="285.5" y="35.7">A</text>
<text x="10.5" y="85.6">B</text>
<text x="285.5" y="85.6">B</text>
<text x="10.5" y="135.7">C</text>
<text x="285.5" y="135.7">C</text>
<text x="10.5" y="185.6">D</text>
<text x="285.5" y="185.6">D</text>
<text x="35" y="199.7">1</text>
<text x="85" y="199.7">2</text>
<text x="135" y="199.7">3</text>
<text x="185" y="199.7">4</text>
<text x="235" y="199.7">5</text>
<text x="285" y="199.7">6</text>
</g>
</svg>
